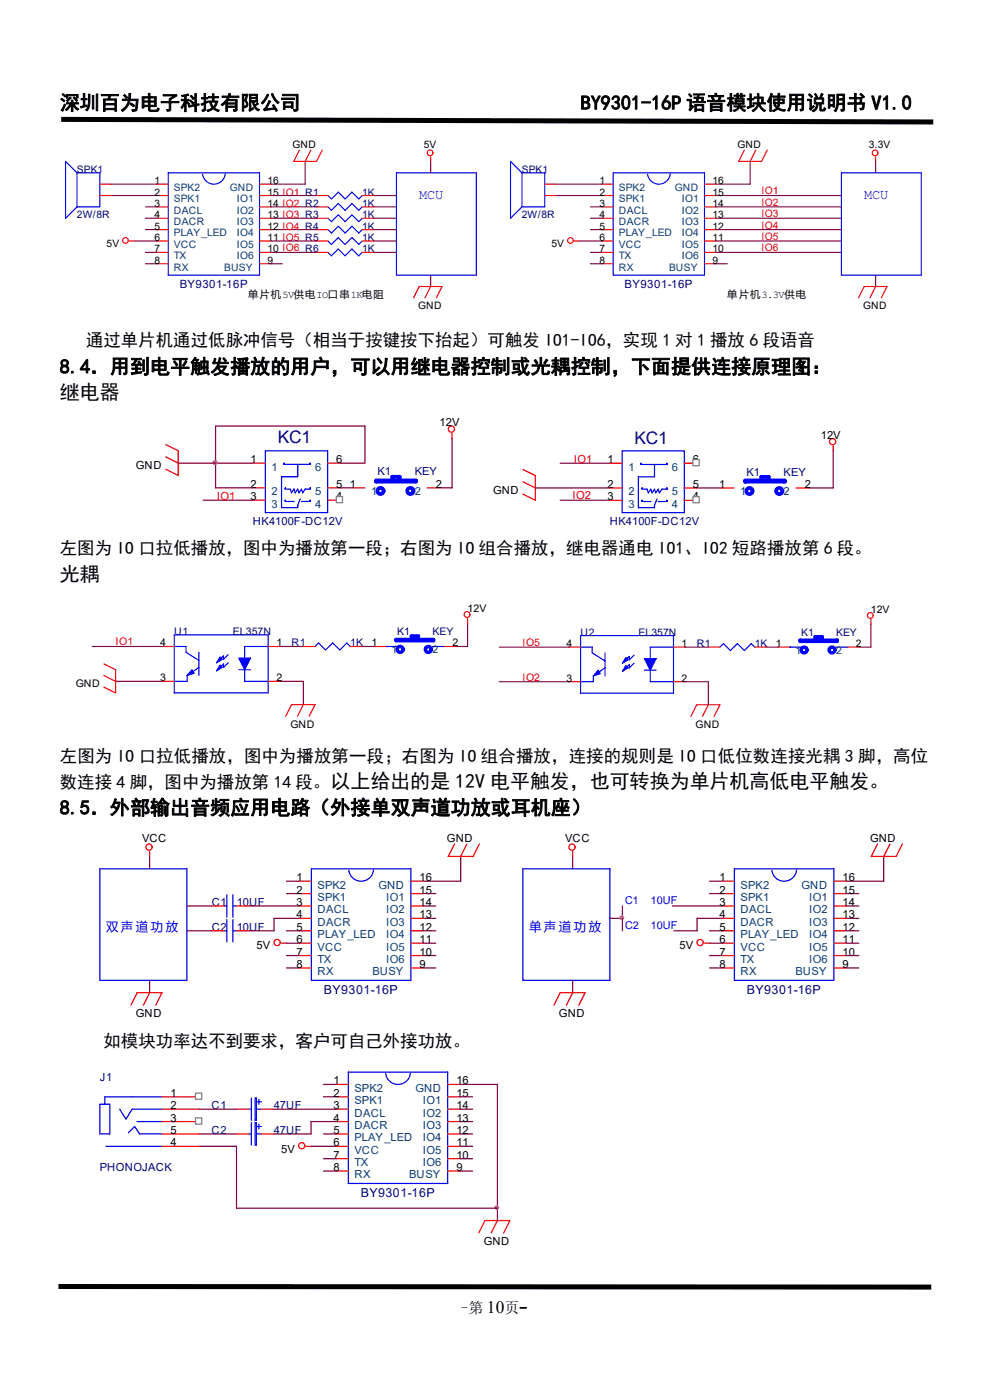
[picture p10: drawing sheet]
<svg xmlns="http://www.w3.org/2000/svg" width="210mm" height="297mm" viewBox="0 0 210 297" stroke-linecap="round" stroke-linejoin="round" font-family="sans-serif">
<path d="M13 24.8l185 .5v1.1l-185-.5zM12.4 272.4l185.2 .1v1.1l-185.2-.1z" fill="#000"/>
<g fill="none" stroke="#800040" stroke-width=".24">
<path d="M23.6 39.1h9.7M64.7 34.2v4.9h-7.2M91.4 34.2v2.5M118 39.1h9.7M159.1 34.2v4.9h-7.2M185.7 34.2v2.5M23.6 41.5h9.7M28.4 51.1h4.9M30.9 46.3h2.4M30.9 43.9h2.4M30.9 56h2.4M30.9 48.7h2.4"/>
<path d="M30.9 53.5h2.4M57.5 46.3h9.7M57.5 43.9h9.7M57.5 51.1h9.7M57.5 56h2.4M57.5 48.7h9.7M57.5 53.5h9.7M57.5 41.5h9.7M79.3 46.3h4.8M79.3 43.9h4.8M79.3 51.1h4.8M79.3 48.7h4.8"/>
<path d="M79.3 53.5h4.8M79.3 41.5h4.8M91.4 58.4v2.4M118 41.5h9.7M122.8 51.1h4.9M125.2 46.3h2.5M125.2 43.9h2.5M125.2 56h2.5M125.2 48.7h2.5M125.2 53.5h2.5M151.9 46.3h26.6M151.9 43.9h26.6"/>
<path d="M151.9 51.1h26.6M151.9 56h2.4M151.9 48.7h26.6M151.9 53.5h26.6M151.9 41.5h26.6M185.7 58.4v2.4"/>
</g>
<g fill="none" stroke="#f00" stroke-width=".24">
<path d="M21.2 39.1h2.4M33.3 39.1h2.4M55.1 39.1h2.4M63.5 31.8l-1.2 2.4h4.9l1.2-2.4M65.9 31.8l-1.2 2.4M91.4 33.3v.9M115.6 39.1h2.4M127.7 39.1h2.4M149.4 39.1h2.5M157.9 31.8l-1.2 2.4h4.8l1.3-2.4M160.3 31.8l-1.2 2.4M185.7 33.3v.9"/>
<path d="M21.2 41.5h2.4M27.5 51.1h.9M33.3 51.1h2.4M33.3 46.3h2.4M33.3 41.5h2.4M33.3 48.7h2.4M33.3 43.9h2.4M33.3 53.5h2.4M33.3 56h2.4M55.1 51.1h2.4M55.1 46.3h2.4M55.1 41.5h2.4"/>
<path d="M55.1 48.7h2.4M55.1 43.9h2.4M55.1 53.5h2.4M55.1 56h2.4M67.2 51.1h2.4M67.2 46.3h2.4M67.2 41.5h2.4M67.2 48.7h2.4M67.2 43.9h2.4M67.2 53.5h2.4M76.8 51.1h2.5M76.8 46.3h2.5"/>
<path d="M76.8 41.5h2.5M76.8 48.7h2.5M76.8 43.9h2.5M76.8 53.5h2.5M115.6 41.5h2.4M121.9 51.1h.9M127.7 51.1h2.4M127.7 46.3h2.4M127.7 41.5h2.4M127.7 48.7h2.4M127.7 43.9h2.4M127.7 53.5h2.4"/>
<path d="M127.7 56h2.4M149.4 51.1h2.5M149.4 46.3h2.5M149.4 41.5h2.5M149.4 48.7h2.5M149.4 43.9h2.5M149.4 53.5h2.5M149.4 56h2.5M87.7 63.2l1.2-2.4h4.9l-1.2 2.4M91.4 60.8l-1.3 2.4M182.1 63.2l1.2-2.4h4.9l-1.2 2.4M185.7 60.8l-1.2 2.4"/>
<circle cx="91.2" cy="32.4" r=".6"/>
<circle cx="185.6" cy="32.4" r=".6"/>
<circle cx="26.6" cy="51" r=".6"/>
<circle cx="121" cy="51" r=".6"/>
</g>
<g fill="none" stroke="#00f" stroke-width=".24">
<path d="M16.3 36.7h4.9v7.2h-4.9M16.3 36.7v7.2M16.3 36.7l-2.4-2.5v12.1l2.4-2.4M35.7 36.7h19.4v21.7h-19.4zM47.8 36.9a2.42 2.42 0 0 1-2.4 2.2 2.42 2.42 0 0 1-2.4-2.1M84.1 36.7h16.9v21.7h-16.9zM110.7 36.7h4.9v7.2h-4.9M110.7 36.7v7.2M110.7 36.7l-2.4-2.5v12.1l2.4-2.4M130.1 36.7h19.3v21.7h-19.3zM142.2 36.9a2.42 2.42 0 0 1-2.4 2.2 2.42 2.42 0 0 1-2.4-2.1M178.5 36.7h16.9v21.7h-16.9z"/>
<path d="M69.6 46.3l.7 .7 1.5-1.4 1.4 1.4 1.5-1.4 1.4 1.4 .7-.7M69.6 48.7l.7 .7 1.5-1.4 1.4 1.4 1.5-1.4 1.4 1.4 .7-.7M69.6 51.1l.7 .8 1.5-1.5 1.4 1.5 1.5-1.5 1.4 1.5 .7-.8M69.6 41.5l.7 .7 1.5-1.4 1.4 1.4 1.5-1.4 1.4 1.4 .7-.7M69.6 43.9l.7 .7 1.5-1.4 1.4 1.4 1.5-1.4 1.4 1.4 .7-.7M69.6 53.5l.7 .8 1.5-1.5 1.4 1.5 1.5-1.5 1.4 1.5 .7-.8"/>
</g>
<path d="M45.7 98.3h8M72.1 98.3h5.3v-7.9h-31.7v13.1M95.9 93v10.5h-2.6M43.1 106.1h10.6M72.1 103.5h2.7" fill="none" stroke="#800040" stroke-width=".26"/>
<g fill="none" stroke="#f00" stroke-width=".26">
<path d="M35.2 94.3l2.6 1.3v5.3l-2.6-1.3M35.2 96.9l2.6 1.4M53.7 98.3h2.6M69.5 98.3h2.6M95.9 92v1M53.7 103.5h2.6M53.7 106.1h2.6M69.5 103.5h2.6M69.5 106.1h2.6M74.8 103.5h2.6M90.6 103.5h2.7"/>
<circle cx="95.8" cy="91" r=".66"/>
</g>
<circle cx="45.6" cy="98.1" r=".39" fill="#f0f" stroke="#f0f" stroke-width=".26"/>
<g fill="none" stroke="#00f" stroke-width=".79">
<path d="M79.8 101.9h8.4v.3h-8.4zM83.2 101.9v-.8h1.6v.8"/>
<circle cx="80.7" cy="104.2" r=".66"/>
<circle cx="87" cy="104.2" r=".66"/>
</g>
<path d="M56.3 95.6h13.2v13.1h-13.2zM60.3 98.3v.2zM60.5 98.5h5.3M63.2 98.5v2.6h-3.5v6.6h3.5v-.5l.5-1.3M65.8 98.3v.2zM60.5 103.5v.3zM60.5 106.1v.3zM60.8 103.8h.8l.2 .7 .6-.7 .2 .7 .6-.7 .2 .7 .5-.7 .3 .7 .5-.7h1.1M60.8 106.4h1.6M63.9 106.4h1.9M65.8 103.5v.3zM65.8 106.1v.3z" fill="none" stroke="#00f" stroke-width=".26"/>
<path d="M71.3 105.3h1.4v1.3h-1.4z" fill-rule="evenodd" fill="#fff" stroke="#808080" stroke-width=".26"/>
<path d="M37.8 98.3h7.9M118.8 98.3h10.6M176.8 95.7v7.8h-5.3M45.7 103.5h8M118.8 106.1h10.6M147.8 103.5h5.3" fill="none" stroke="#800040" stroke-width=".26"/>
<g fill="none" stroke="#f00" stroke-width=".26">
<path d="M110.9 99.6l2.7 1.3v5.2l-2.7-1.3M129.4 98.3h2.6M145.2 98.3h2.6M176.8 94.6v1.1M110.9 102.2l2.7 1.3M129.4 103.5h2.6M129.4 106.1h2.6M145.2 103.5h2.6M145.2 106.1h2.6M153.1 103.5h2.6M168.9 103.5h2.6"/>
<circle cx="176.6" cy="93.7" r=".66"/>
</g>
<g fill="none" stroke="#00f" stroke-width=".79">
<path d="M158.1 101.9h8.4v.3h-8.4zM161.5 101.9v-.7h1.6v.7"/>
<circle cx="159" cy="104.2" r=".66"/>
<circle cx="165.3" cy="104.2" r=".66"/>
</g>
<path d="M132 95.7h13.2v13h-13.2zM135.9 98.3v.2zM136.2 98.5h5.3M138.8 98.5v2.7h-3.4v6.5h3.4v-.5l.6-1.3M141.5 98.3v.2zM136.2 103.5v.3zM136.2 106.1v.3zM136.5 103.8h.8l.2 .8 .5-.8 .3 .8 .5-.8 .3 .8 .5-.8 .3 .8 .5-.8h1.1M136.5 106.4h1.5M139.6 106.4h1.9M141.5 103.5v.3zM141.5 106.1v.3z" fill="none" stroke="#00f" stroke-width=".26"/>
<g fill="#fff" stroke="#808080" stroke-width=".26">
<path d="M147 105.3h1.3v1.4h-1.3z" fill-rule="evenodd"/>
<path d="M147 97.5h1.3v1.3h-1.3z" fill-rule="evenodd"/>
</g>
<g fill="none" stroke="#800040" stroke-width=".26">
<path d="M113.6 103.5h15.8M31.7 181.7v2.6M39.7 192.2h5.2M39.7 197.5h5.2M52.9 192.2h10.5M60.8 186.9h2.6M60.8 189.6h2.6M60.8 197.5h2.6M63.4 194.8h-5.3v2.7h-5.2M89.8 189.6h2.6M89.8 194.8h2.6M89.8 192.2h2.6"/>
<path d="M89.8 197.5h2.6M97.7 181.7v5.2h-7.9M121.5 181.7v2.6M129.4 194.8h2.6M132 192.2v5.3M142.6 192.2h10.5M150.5 186.9h2.6M150.5 189.6h2.6M150.5 197.5h2.6M153.1 194.8h-5.2v2.7h-5.3M179.5 189.6h2.7M179.5 194.8h2.7"/>
<path d="M179.5 192.2h2.7M179.5 197.5h2.7M187.5 181.7v5.2h-8M31.7 208v2.6M60.8 202.7h2.6M60.8 205.3h2.6M60.8 200.1h2.6M89.8 202.7h2.6M89.8 205.3h2.6M89.8 200.1h2.6M121.5 208v2.6M150.5 202.7h2.6"/>
<path d="M150.5 205.3h2.6M150.5 200.1h2.6M179.5 202.7h2.7M179.5 205.3h2.7M179.5 200.1h2.7M58.1 235.3h13.2M66 237.9v2.7h-7.9M68.6 232.7h2.7M68.6 230.1h2.7M97.6 232.7h2.6M97.6 237.9h2.6M97.6 235.3h2.6"/>
<path d="M105.5 230.1v28.8M42.3 240.6h7.9M42.3 243.2h7.9M50.2 256.3h55.3M66 243.2h5.3M68.6 240.6h2.7M68.6 248.4h2.7M68.6 245.8h2.7M97.6 240.6h2.6M97.6 243.2h2.6M97.6 248.4h2.6M97.6 245.8h2.6"/>
</g>
<path d="M19.5 137.2h15M59.4 137.2h4.9M76.8 137.2h2.5M99.2 132.2v5h-2.5M105.9 137.3h14.8M145.3 137.3h5M162.6 137.3h2.4M184.7 132.4v4.9h-2.4M24.5 144.5h10M59.4 144.5h4.9v5M105.9 144.6h14.8M145.3 144.6h5v4.9" fill="none" stroke="#800040" stroke-width=".25"/>
<g fill="none" stroke="#00f" stroke-width=".74">
<path d="M84 135.7h8v.2h-8zM87.2 135.7v-.8h1.5v.8M169.7 135.8h7.9v.3h-7.9zM172.9 135.8v-.7h1.5v.7"/>
<circle cx="84.9" cy="137.8" r=".62"/>
<circle cx="90.9" cy="137.8" r=".62"/>
<circle cx="170.6" cy="137.9" r=".61"/>
<circle cx="176.5" cy="137.9" r=".61"/>
</g>
<g fill="none" stroke="#00f" stroke-width=".25">
<path d="M37 137.2h2.5v1.2l2.7 1.7M37 134.7h19.9v12.3h-19.9zM42.2 138.4v4.9M48.4 138.9l-1 1v-.8l-1 1M56.9 137.2h-5v2.4M66.8 137.2l.8-.8 1.5 1.5 1.5-1.5 1.5 1.5 1.5-1.5 .7 .8M81.8 137.2h2.5M91.7 137.2h2.5M123.2 137.3h2.4v1.2l2.7 1.7M123.2 134.8h19.7v12.3h-19.7zM128.3 138.5v4.9M134.5 139l-1 1v-.8l-1 1"/>
<path d="M142.9 137.3h-5v2.4M152.7 137.3l.8-.8 1.4 1.5 1.5-1.5 1.5 1.5 1.5-1.5 .7 .8M167.5 137.3h2.5M177.4 137.3h2.4M42.2 141.6l-2.5 1.7v1.2h-2.7M48.4 140.6l-1 1v-.8l-1 1M50.7 142.1h2.4M51.9 142.1v2.4h5M128.3 141.7l-2.4 1.7v1.2h-2.7M134.5 140.7l-1 1v-.7l-1 .9M136.7 142.2h2.5M137.9 142.2v2.4h5"/>
</g>
<g fill="none" stroke="#f00" stroke-width=".25">
<path d="M34.5 137.2h2.5M56.9 137.2h2.5M64.3 137.2h2.5M74.3 137.2h2.5M79.3 137.2h2.5M94.2 137.2h2.5M99.2 131.2v1M120.7 137.3h2.5M142.9 137.3h2.4M150.3 137.3h2.4M160.1 137.3h2.5M165 137.3h2.5"/>
<path d="M179.8 137.3h2.5M184.7 131.4v1M22 140.8l2.5 1.3v4.9l-2.5-1.2M22 143.3l2.5 1.2M34.5 144.5h2.5M56.9 144.5h2.5M60.6 151.9l1.3-2.4h4.9l-1.2 2.4M64.3 149.5l-1.2 2.4M120.7 144.6h2.5M142.9 144.6h2.4M146.6 152l1.2-2.5h4.9l-1.2 2.5M150.3 149.5l-1.3 2.5"/>
<circle cx="99.1" cy="130.4" r=".62"/>
<circle cx="184.6" cy="130.6" r=".61"/>
</g>
<g fill="#00f" stroke="#00f" stroke-width=".25">
<path d="M50.7 139.6h2.4l-1.2 2.5z"/>
<path d="M40.7 142.1l.5 .7-1.5 .5z"/>
<path d="M46.7 141.1l.5 .5-1.3 .7z"/>
<path d="M46.7 139.4l.5 .5-1.3 .7z"/>
<path d="M136.7 139.7h2.5l-1.3 2.5z"/>
<path d="M126.9 142.2l.4 .7-1.4 .5z"/>
<path d="M132.8 141.2l.5 .5-1.3 .7z"/>
<path d="M132.8 139.5l.5 .5-1.3 .7z"/>
</g>
<g fill="none" stroke="#00f" stroke-width=".26">
<path d="M21.2 184.3h18.5v23.7h-18.5zM47.6 197.5h.5M47.6 192.2h.5M48.1 189.8v4.8M48.1 195.1v4.7M49.4 197.5h.8M49.4 189.8v4.8M49.4 195.1v4.7M49.4 192.2h.8M66.1 184.3h21.1v23.7h-21.1zM79.2 184.5a2.64 2.64 0 0 1-2.5 2.4 2.64 2.64 0 0 1-2.7-2.3M110.9 184.3h18.5v23.7h-18.5z"/>
<path d="M155.8 184.3h21.1v23.7h-21.1zM169 184.5a2.64 2.64 0 0 1-2.6 2.4 2.64 2.64 0 0 1-2.7-2.3M21.2 234.3h2.1v6.3h-2.1zM25.4 235.3l1.3 2.1 1.3-2.1h6.4M29.1 237.9h5.3M34.4 232.7h-12.2v1.6M52.8 235.3h.5M53.3 232.9v4.8M54.1 232.9h.3v4.8h-.3zM54.4 235.3h1M54.4 233.7h1M54.9 233.2v1.1"/>
<path d="M73.9 227.4h21.1v23.7h-21.1zM87.1 227.7a2.64 2.64 0 0 1-2.6 2.4 2.64 2.64 0 0 1-2.7-2.3M22.5 243.2h11.9M27.2 240.3l1.4-1.3 1 1.6h4.8"/>
</g>
<g fill="none" stroke="#f00" stroke-width=".26">
<path d="M96.4 179.1l-1.3 2.6h5.3l1.3-2.6M99 179.1l-1.3 2.6M186.1 179.1l-1.3 2.6h5.3l1.3-2.6M188.8 179.1l-1.3 2.6M31.7 180.6v1.1M44.9 197.5h2.7M44.9 192.2h2.7M50.2 197.5h2.7M50.2 192.2h2.7M63.4 197.5h2.7M63.4 186.9h2.7M63.4 189.6h2.7"/>
<path d="M63.4 194.8h2.7M63.4 192.2h2.7M87.2 197.5h2.6M87.2 186.9h2.6M87.2 189.6h2.6M87.2 194.8h2.6M87.2 192.2h2.6M121.5 180.6v1.1M153.1 197.5h2.7M153.1 186.9h2.7M153.1 189.6h2.7M153.1 194.8h2.7"/>
<path d="M153.1 192.2h2.7M176.9 197.5h2.6M176.9 186.9h2.6M176.9 189.6h2.6M176.9 194.8h2.6M176.9 192.2h2.6M27.8 213.2l1.3-2.6h5.3l-1.3 2.6M31.7 210.6l-1.3 2.6M59.7 200.1h1.1M63.4 200.1h2.7M63.4 202.7h2.7M63.4 205.3h2.7"/>
<path d="M87.2 200.1h2.6M87.2 202.7h2.6M87.2 205.3h2.6M117.5 213.2l1.3-2.6h5.3l-1.3 2.6M121.5 210.6l-1.3 2.6M149.5 200.1h1M153.1 200.1h2.7M153.1 202.7h2.7M153.1 205.3h2.7M176.9 200.1h2.6M176.9 202.7h2.6M176.9 205.3h2.6"/>
<path d="M34.4 232.7h7.9M34.4 237.9h7.9M34.4 235.3h7.9M50.2 235.3h2.6M55.4 235.3h2.7M71.3 230.1h2.6M71.3 232.7h2.6M71.3 237.9h2.6M71.3 235.3h2.6M95 230.1h2.6M95 232.7h2.6M95 237.9h2.6"/>
<path d="M95 235.3h2.6M34.4 243.2h7.9M34.4 240.6h7.9M64.9 243.2h1.1M71.3 243.2h2.6M71.3 240.6h2.6M71.3 245.8h2.6M71.3 248.4h2.6M95 243.2h2.6M95 240.6h2.6M95 245.8h2.6M95 248.4h2.6"/>
<path d="M105.5 258.9l-1.3 2.7M101.6 261.6l1.3-2.7h5.3l-1.4 2.7"/>
<circle cx="31.6" cy="179.7" r=".66"/>
<circle cx="121.3" cy="179.7" r=".66"/>
<circle cx="58.8" cy="200" r=".66"/>
<circle cx="148.5" cy="200" r=".66"/>
<circle cx="64" cy="243.1" r=".66"/>
</g>
<g fill="#f0f" stroke="#f0f" stroke-width=".26">
<circle cx="131.9" cy="194.7" r=".4"/>
<circle cx="105.4" cy="256.2" r=".39"/>
</g>
<g fill="#fff" stroke="#808080" stroke-width=".26">
<path d="M41.5 231.9h1.3v1.3h-1.3z" fill-rule="evenodd"/>
<path d="M41.5 237.1h1.3v1.4h-1.3z" fill-rule="evenodd"/>
</g>
<path d="M42.3 235.3h7.9M66 237.9h5.3M97.6 230.1h7.9M50.2 243.2v13.1" fill="none" stroke="#800040" stroke-width=".26"/>
<path d="M53.3 238.2v4.7M54.1 238.2h.3v4.7h-.3zM54.4 239h1M54.9 238.5v1M52.8 240.6h.5M54.4 240.6h1" fill="none" stroke="#00f" stroke-width=".26"/>
<path d="M50.2 240.6h2.6M55.4 240.6h2.7" fill="none" stroke="#f00" stroke-width=".26"/>
<path d="M146.2 190.2l-.2 .3h-3.1h.3" fill="none" stroke="#fff" stroke-width="1.4"/>
<path d="M135.7 191.7l-.2 .3a.99 .99 0 0 1-.4 1.1v.5h-.3l.2-.1M136 195.4l-.2 .4h-.3v.1a.78 .78 0 0 1-.4 .9v.4a.9 .9 0 0 0-.3 1v.4h-.4v.3l.3-.1M137.7 196.9l-.1 1.3v-.3M139.1 191.1l-.5 .4v.4l-.3 .3v.4a.9 .9 0 0 0-.4 1v.4l.2-.2M139.4 191.2l-.1 .4a.8 .8 0 0 0 .4 1v.3h.4v.4h.3v-.3M141.9 191.6l-.1 1.3 .2-.1M142.2 196.6v1.3" fill="none" stroke="#fff" stroke-width="1.4" stroke-linecap="butt"/>
<g font-size="4.2">
<text x="12.7" y="23.3">深圳百为电子科技有限公司</text>
<text x="123.2" y="23.3">BY9301-16P 语音模块使用说明书 V1.0</text>
<text x="12.7" y="79.2">8.4．用到电平触发播放的用户，可以用继电器控制或光耦控制，下面提供连接原理图：</text>
<text x="12.7" y="84.7">继电器</text>
<text x="12.7" y="123.2">光耦</text>
<text x="70.1" y="167.3">以上给出的是 12V 电平触发，也可转换为单片机高低电平触发。</text>
<text x="12.7" y="172.8">8.5．外部输出音频应用电路（外接单双声道功放或耳机座）</text>
</g>
<g font-size="3.7">
<text x="18.2" y="73.5">通过单片机通过低脉冲信号（相当于按键按下抬起）可触发 IO1-IO6，实现 1 对 1 播放 6 段语音</text>
<text x="12.7" y="117.5">左图为 IO 口拉低播放，图中为播放第一段；右图为 IO 组合播放，继电器通电 IO1、IO2 短路播放第 6 段。</text>
<text x="12.7" y="161.6">左图为 IO 口拉低播放，图中为播放第一段；右图为 IO 组合播放，连接的规则是 IO 口低位数连接光耦 3 脚，高位</text>
<text x="12.7" y="167.2">数连接 4 脚，图中为播放第 14 段。</text>
<text x="22" y="222.1">如模块功率达不到要求，客户可自己外接功放。</text>
<text x="103.3" y="278.6">10</text>
</g>
<g font-size="3.7" fill="#000080">
<text x="58.9" y="94.1">KC1</text>
<text x="134.6" y="94.1">KC1</text>
</g>
<g font-size="3.2">
<text x="97.7" y="278.6">-第</text>
<text x="107" y="278.6">页-</text>
</g>
<g font-size="2.9" fill="#00f">
<text x="88.9" y="42.2">MCU</text>
<text x="183.3" y="42.2">MCU</text>
</g>
<g font-size="2.6" fill="#00f">
<text x="22.5" y="197.5">双 声 道 功 放</text>
<text x="112.2" y="197.5">单 声 道 功 放</text>
</g>
<g font-size="2.6" fill="#000080">
<text x="68.7" y="210.9">BY9301-16P</text>
<text x="158.4" y="210.9">BY9301-16P</text>
<text x="76.5" y="254">BY9301-16P</text>
</g>
<g font-size="2.4" fill="#000080">
<text x="38.1" y="61">BY9301-16P</text>
<text x="132.5" y="61">BY9301-16P</text>
<text x="80.1" y="100.9">K1</text>
<text x="88" y="100.9">KEY</text>
<text x="158.3" y="100.9">K1</text>
<text x="166.2" y="100.9">KEY</text>
<text x="53.7" y="111.4">HK4100F-DC12V</text>
<text x="129.4" y="111.4">HK4100F-DC12V</text>
<text x="44.9" y="197.5">C2</text>
<text x="44.9" y="192.2">C1</text>
<text x="50.2" y="197.5">10UF</text>
<text x="50.2" y="192.2">10UF</text>
<text x="21.2" y="229.3">J1</text>
<text x="44.9" y="235.3">C1</text>
<text x="58.1" y="235.3">47UF</text>
<text x="44.9" y="240.6">C2</text>
<text x="58.1" y="240.6">47UF</text>
<text x="21.2" y="248.4">PHONOJACK</text>
</g>
<g font-size="2.4">
<text x="93.3" y="90.4">12V</text>
<text x="174.1" y="93">12V</text>
<text x="28.8" y="99.6">GND</text>
<text x="53.1" y="98.3">1</text>
<text x="71.3" y="98.3">6</text>
<text x="128.8" y="98.3">1</text>
<text x="147" y="98.3">6</text>
<text x="53.1" y="103.5">2</text>
<text x="53.1" y="106.1">3</text>
<text x="71.3" y="106.1">4</text>
<text x="71.3" y="103.5">5</text>
<text x="74.2" y="103.5">1</text>
<text x="92.5" y="103.5">2</text>
<text x="104.6" y="104.8">GND</text>
<text x="128.8" y="103.5">2</text>
<text x="128.8" y="106.1">3</text>
<text x="147" y="106.1">4</text>
<text x="147" y="103.5">5</text>
<text x="152.5" y="103.5">1</text>
<text x="170.7" y="103.5">2</text>
<text x="30.2" y="178.5">VCC</text>
<text x="94.8" y="178.5">GND</text>
<text x="119.9" y="178.5">VCC</text>
<text x="184.6" y="178.5">GND</text>
<text x="62.9" y="186.9">1</text>
<text x="62.9" y="189.6">2</text>
<text x="89" y="189.6">15</text>
<text x="89" y="186.9">16</text>
<text x="152.6" y="186.9">1</text>
<text x="152.6" y="189.6">2</text>
<text x="178.8" y="189.6">15</text>
<text x="178.8" y="186.9">16</text>
<text x="62.9" y="194.8">4</text>
<text x="62.9" y="192.2">3</text>
<text x="62.9" y="197.5">5</text>
<text x="89" y="197.5">12</text>
<text x="89" y="194.8">13</text>
<text x="89" y="192.2">14</text>
<text x="152.6" y="194.8">4</text>
<text x="152.6" y="192.2">3</text>
<text x="152.6" y="197.5">5</text>
<text x="178.8" y="197.5">12</text>
<text x="178.8" y="194.8">13</text>
<text x="178.8" y="192.2">14</text>
<text x="54.4" y="201.4">5V</text>
<text x="62.9" y="200.1">6</text>
<text x="62.9" y="202.7">7</text>
<text x="89" y="202.7">10</text>
<text x="89" y="200.1">11</text>
<text x="144.2" y="201.4">5V</text>
<text x="152.6" y="200.1">6</text>
<text x="152.6" y="202.7">7</text>
<text x="178.8" y="202.7">10</text>
<text x="178.8" y="200.1">11</text>
<text x="62.9" y="205.3">8</text>
<text x="89" y="205.3">9</text>
<text x="152.6" y="205.3">8</text>
<text x="178.8" y="205.3">9</text>
<text x="28.8" y="215.9">GND</text>
<text x="118.6" y="215.9">GND</text>
<text x="36.2" y="232.7">1</text>
<text x="70.7" y="230.1">1</text>
<text x="70.7" y="232.7">2</text>
<text x="96.8" y="232.7">15</text>
<text x="96.8" y="230.1">16</text>
<text x="36.2" y="235.3">2</text>
<text x="36.2" y="237.9">3</text>
<text x="70.7" y="237.9">4</text>
<text x="70.7" y="235.3">3</text>
<text x="96.8" y="237.9">13</text>
<text x="96.8" y="235.3">14</text>
<text x="36.2" y="243.2">4</text>
<text x="36.2" y="240.6">5</text>
<text x="59.7" y="244.5">5V</text>
<text x="70.7" y="240.6">5</text>
<text x="70.7" y="243.2">6</text>
<text x="70.7" y="245.8">7</text>
<text x="96.8" y="245.8">10</text>
<text x="96.8" y="243.2">11</text>
<text x="96.8" y="240.6">12</text>
<text x="70.7" y="248.4">8</text>
<text x="96.8" y="248.4">9</text>
<text x="102.6" y="264.2">GND</text>
</g>
<g font-size="2.4" fill="#004080">
<text x="57.6" y="99.8">1</text>
<text x="66.9" y="99.8">6</text>
<text x="133.3" y="99.8">1</text>
<text x="142.5" y="99.8">6</text>
<text x="57.6" y="105.1">2</text>
<text x="57.6" y="107.7">3</text>
<text x="66.9" y="107.7">4</text>
<text x="66.9" y="105.1">5</text>
<text x="78.7" y="105.1">1</text>
<text x="88" y="105.1">2</text>
<text x="133.3" y="105.1">2</text>
<text x="133.3" y="107.7">3</text>
<text x="142.5" y="107.7">4</text>
<text x="142.5" y="105.1">5</text>
<text x="157" y="105.1">1</text>
<text x="166.2" y="105.1">2</text>
<text x="67.4" y="188.5">SPK2</text>
<text x="67.4" y="191.1">SPK1</text>
<text x="80.3" y="188.5">GND</text>
<text x="81.9" y="191.1">IO1</text>
<text x="157.1" y="188.5">SPK2</text>
<text x="157.1" y="191.1">SPK1</text>
<text x="170" y="188.5">GND</text>
<text x="171.6" y="191.1">IO1</text>
<text x="67.4" y="196.4">DACR</text>
<text x="67.4" y="193.8">DACL</text>
<text x="81.9" y="196.4">IO3</text>
<text x="81.9" y="193.8">IO2</text>
<text x="157.1" y="193.8">DACL</text>
<text x="157.1" y="196.4">DACR</text>
<text x="171.6" y="196.4">IO3</text>
<text x="171.6" y="193.8">IO2</text>
<text x="67.4" y="199">PLAY_LED</text>
<text x="67.4" y="201.7">VCC</text>
<text x="81.9" y="201.7">IO5</text>
<text x="81.9" y="199">IO4</text>
<text x="157.1" y="199">PLAY_LED</text>
<text x="157.1" y="201.7">VCC</text>
<text x="171.6" y="201.7">IO5</text>
<text x="171.6" y="199">IO4</text>
<text x="67.4" y="204.3">TX</text>
<text x="67.4" y="206.9">RX</text>
<text x="79" y="206.9">BUSY</text>
<text x="81.9" y="204.3">IO6</text>
<text x="157.1" y="204.3">TX</text>
<text x="157.1" y="206.9">RX</text>
<text x="168.7" y="206.9">BUSY</text>
<text x="171.6" y="204.3">IO6</text>
<text x="75.2" y="231.6">SPK2</text>
<text x="88.1" y="231.6">GND</text>
<text x="75.2" y="234.3">SPK1</text>
<text x="75.2" y="239.5">DACR</text>
<text x="75.2" y="236.9">DACL</text>
<text x="89.7" y="239.5">IO3</text>
<text x="89.7" y="236.9">IO2</text>
<text x="89.7" y="234.3">IO1</text>
<text x="75.2" y="242.1">PLAY_LED</text>
<text x="75.2" y="244.8">VCC</text>
<text x="89.7" y="244.8">IO5</text>
<text x="89.7" y="242.1">IO4</text>
<text x="75.2" y="247.4">TX</text>
<text x="75.2" y="250">RX</text>
<text x="86.8" y="250">BUSY</text>
<text x="89.7" y="247.4">IO6</text>
</g>
<g font-size="2.4" fill="#f00">
<text x="121.7" y="98.3">IO1</text>
<text x="46" y="106.1">IO1</text>
<text x="121.5" y="105.9">IO2</text>
</g>
<g font-size="2.3" fill="#00f">
<text x="132.6" y="191.8">C1</text>
<text x="138.1" y="191.8">10UF</text>
<text x="132.6" y="197.1">C2</text>
<text x="138.1" y="197.1">10UF</text>
</g>
<g font-size="2.2">
<text x="62.1" y="31.3">GND</text>
<text x="89.9" y="31.3">5V</text>
<text x="156.5" y="31.3">GND</text>
<text x="184.3" y="31.3">3.3V</text>
<text x="32.8" y="39.1">1</text>
<text x="32.8" y="41.5">2</text>
<text x="56.7" y="41.5">15 IO1 R1</text>
<text x="56.7" y="39.1">16</text>
<text x="127.2" y="39.1">1</text>
<text x="127.2" y="41.5">2</text>
<text x="151.1" y="41.5">15</text>
<text x="151.1" y="39.1">16</text>
<text x="32.8" y="46.3">4</text>
<text x="32.8" y="43.9">3</text>
<text x="56.7" y="46.3">13 IO3 R3</text>
<text x="56.7" y="43.9">14 IO2 R2</text>
<text x="127.2" y="46.3">4</text>
<text x="127.2" y="43.9">3</text>
<text x="151.1" y="46.3">13</text>
<text x="151.1" y="43.9">14</text>
<text x="22.6" y="52.3">5V</text>
<text x="32.8" y="48.7">5</text>
<text x="32.8" y="51.1">6</text>
<text x="32.8" y="53.5">7</text>
<text x="56.7" y="53.5">10 IO6 R6</text>
<text x="56.7" y="51.1">11 IO5 R5</text>
<text x="56.7" y="48.7">12 IO4 R4</text>
<text x="117" y="52.3">5V</text>
<text x="127.2" y="48.7">5</text>
<text x="127.2" y="51.1">6</text>
<text x="127.2" y="53.5">7</text>
<text x="151.1" y="53.5">10</text>
<text x="151.1" y="51.1">11</text>
<text x="151.1" y="48.7">12</text>
<text x="32.8" y="56">8</text>
<text x="56.7" y="56">9</text>
<text x="127.2" y="56">8</text>
<text x="151.1" y="56">9</text>
<text x="52.6" y="63.2">单片机5V供电IO口串1K电阻</text>
<text x="88.7" y="65.6">GND</text>
<text x="154.3" y="63.2">单片机3.3V供电</text>
<text x="183.1" y="65.6">GND</text>
<text x="99.2" y="129.8">12V</text>
<text x="184.7" y="129.9">12V</text>
<text x="34" y="137.2">4</text>
<text x="58.6" y="137.2">1</text>
<text x="78.8" y="137.2">1</text>
<text x="96" y="137.2">2</text>
<text x="120.2" y="137.3">4</text>
<text x="144.6" y="137.3">1</text>
<text x="164.5" y="137.3">1</text>
<text x="181.5" y="137.3">2</text>
<text x="16.1" y="145.8">GND</text>
<text x="34" y="144.5">3</text>
<text x="58.6" y="144.5">2</text>
<text x="120.2" y="144.6">3</text>
<text x="144.6" y="144.6">2</text>
<text x="61.6" y="154.4">GND</text>
<text x="147.5" y="154.4">GND</text>
</g>
<g font-size="2.2" fill="#000080">
<text x="16.3" y="36.7">SPK1</text>
<text x="76.8" y="41.5">1K</text>
<text x="110.7" y="36.7">SPK1</text>
<text x="16.3" y="46.3">2W/8R</text>
<text x="76.8" y="46.3">1K</text>
<text x="76.8" y="43.9">1K</text>
<text x="110.7" y="46.3">2W/8R</text>
<text x="76.8" y="48.7">1K</text>
<text x="76.8" y="51.1">1K</text>
<text x="76.8" y="53.5">1K</text>
<text x="37" y="134.7">U1</text>
<text x="49.4" y="134.7">EL357N</text>
<text x="61.9" y="137.2">R1</text>
<text x="74.3" y="137.2">1K</text>
<text x="84.3" y="134.7">K1</text>
<text x="91.7" y="134.7">KEY</text>
<text x="123.2" y="134.8">U2</text>
<text x="135.5" y="134.8">EL357N</text>
<text x="147.8" y="137.3">R1</text>
<text x="160.1" y="137.3">1K</text>
<text x="170" y="134.8">K1</text>
<text x="177.4" y="134.8">KEY</text>
</g>
<g font-size="2.2" fill="#004080">
<text x="36.9" y="40.5">SPK2</text>
<text x="48.8" y="40.5">GND</text>
<text x="131.3" y="40.5">SPK2</text>
<text x="143.2" y="40.5">GND</text>
<text x="36.9" y="42.9">SPK1</text>
<text x="36.9" y="47.8">DACR</text>
<text x="36.9" y="45.3">DACL</text>
<text x="50.2" y="47.8">IO3</text>
<text x="50.2" y="45.3">IO2</text>
<text x="50.2" y="42.9">IO1</text>
<text x="131.3" y="42.9">SPK1</text>
<text x="131.3" y="47.8">DACR</text>
<text x="131.3" y="45.3">DACL</text>
<text x="144.6" y="47.8">IO3</text>
<text x="144.6" y="45.3">IO2</text>
<text x="144.6" y="42.9">IO1</text>
<text x="36.9" y="50.2">PLAY_LED</text>
<text x="36.9" y="52.6">VCC</text>
<text x="50.2" y="52.6">IO5</text>
<text x="50.2" y="50.2">IO4</text>
<text x="131.3" y="50.2">PLAY_LED</text>
<text x="131.3" y="52.6">VCC</text>
<text x="144.6" y="52.6">IO5</text>
<text x="144.6" y="50.2">IO4</text>
<text x="36.9" y="55">TX</text>
<text x="36.9" y="57.4">RX</text>
<text x="47.6" y="57.4">BUSY</text>
<text x="50.2" y="55">IO6</text>
<text x="131.3" y="55">TX</text>
<text x="131.3" y="57.4">RX</text>
<text x="141.9" y="57.4">BUSY</text>
<text x="144.6" y="55">IO6</text>
<text x="83" y="138.6">1</text>
<text x="91.7" y="138.6">2</text>
<text x="168.7" y="138.8">1</text>
<text x="177.4" y="138.8">2</text>
</g>
<g font-size="2.2" fill="#f00">
<text x="161.5" y="41.2">IO1</text>
<text x="161.5" y="46.1">IO3</text>
<text x="161.5" y="43.7">IO2</text>
<text x="161.5" y="50.9">IO5</text>
<text x="161.5" y="48.5">IO4</text>
<text x="161.5" y="53.3">IO6</text>
<text x="24.5" y="136.9">IO1</text>
<text x="110.8" y="137">IO5</text>
<text x="110.8" y="144.4">IO2</text>
</g>
</svg>
